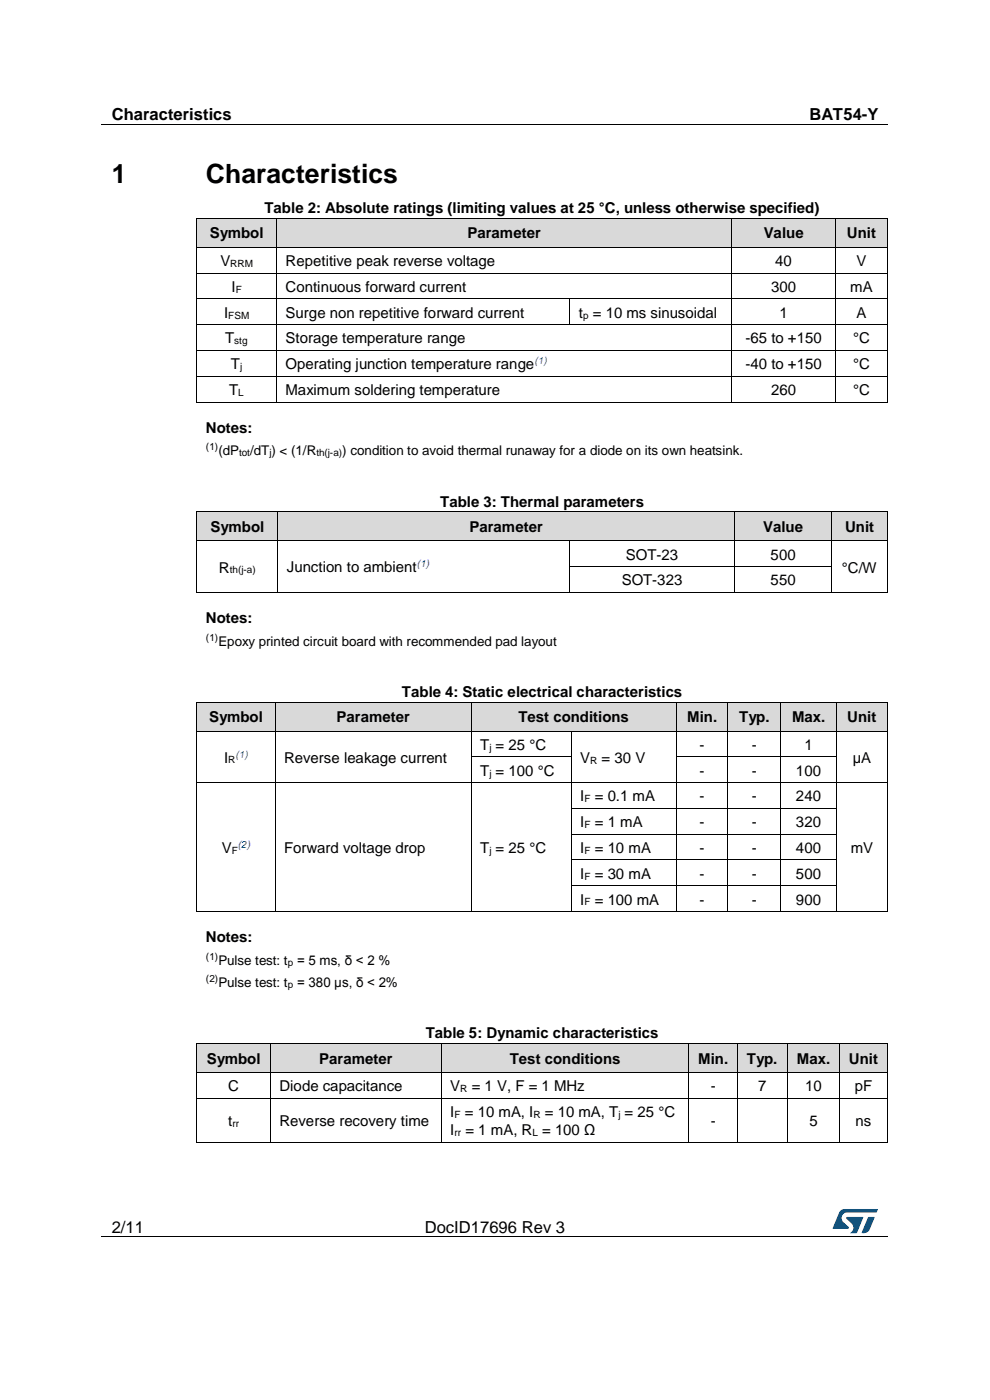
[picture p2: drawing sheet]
<svg xmlns="http://www.w3.org/2000/svg" width="210mm" height="297mm" viewBox="0 0 210 297" stroke-linecap="round" stroke-linejoin="round" font-family="sans-serif">
<path d="M21.5 26.5h166.8M21.5 262.4h166.8" fill="none" stroke="#000" stroke-width=".21"/>
<g fill="#000">
<path d="M105.4 26.4h.2v.1h-.2z" fill-rule="evenodd"/>
<path d="M61.6 262.3h.1v.2h-.1z" fill-rule="evenodd"/>
<path d="M148 262.3h.2v.2h-.2z" fill-rule="evenodd"/>
</g>
<g fill="#005288">
<path d="M178.2 256.9l.6-.4h.4l7 .1-.3 .6h-6.1a1.26 1.26 0 0 0-1.3 1.1 1.26 1.26 0 0 0 .8 1.4l.7 .6v.3l-3.3 .1z"/>
<path d="M184.2 258.2l1.3 .1-1 2.5a1.32 1.32 0 0 1-1.7 .7z"/>
<path d="M179.6 258.2l3.6 .1-1.5 3.3h-1.4a1.35 1.35 0 0 0 .7-1.2 1.35 1.35 0 0 0-.8-1.2l-.6-.6z"/>
</g>
<g fill="#d9d9d9">
<path d="M41.8 46.4h16.8v6h-16.8z" fill-rule="evenodd"/>
<path d="M43.7 46.4h13.1v6h-13.1z" fill-rule="evenodd"/>
<path d="M58.7 46.4h96.5v6h-96.5z" fill-rule="evenodd"/>
<path d="M60.6 46.4h92.7v6h-92.7z" fill-rule="evenodd"/>
<path d="M155.3 46.4h21.9v6h-21.9z" fill-rule="evenodd"/>
<path d="M157.1 46.4h18.2v6h-18.2z" fill-rule="evenodd"/>
<path d="M177.3 46.4h10.9v6h-10.9z" fill-rule="evenodd"/>
<path d="M179.2 46.4h7.2v6h-7.2z" fill-rule="evenodd"/>
</g>
<g fill="#000">
<path d="M41.7 52.4h.2v.1h-.2z" fill-rule="evenodd"/>
<path d="M41.7 52.4h.2v.1h-.2z" fill-rule="evenodd"/>
<path d="M41.7 57.9h.2v.1h-.2z" fill-rule="evenodd"/>
<path d="M41.7 46.3l.1 .1z" fill-rule="evenodd"/>
<path d="M41.7 46.3l.1 .1z" fill-rule="evenodd"/>
<path d="M41.9 52.4h.1v.1h-.1z" fill-rule="evenodd"/>
<path d="M58.6 52.4h.1v.1h-.1z" fill-rule="evenodd"/>
<path d="M58.6 57.9h.1v.1h-.1z" fill-rule="evenodd"/>
<path d="M58.6 46.3l.1 .1z" fill-rule="evenodd"/>
<path d="M58.7 52.4h.2v.1h-.2z" fill-rule="evenodd"/>
<path d="M155.1 52.4h.2v.1h-.2z" fill-rule="evenodd"/>
<path d="M155.1 57.9h.2v.1h-.2z" fill-rule="evenodd"/>
<path d="M155.2 46.3l.1 .1z" fill-rule="evenodd"/>
<path d="M155.3 52.4h.2v.1h-.2z" fill-rule="evenodd"/>
<path d="M177.2 52.4h.1v.1h-.1z" fill-rule="evenodd"/>
<path d="M177.2 57.9h.1v.1h-.1z" fill-rule="evenodd"/>
<path d="M177.2 46.3l.1 .1z" fill-rule="evenodd"/>
<path d="M177.3 52.4h.2v.1h-.2z" fill-rule="evenodd"/>
<path d="M188.2 52.4h.1v.1h-.1z" fill-rule="evenodd"/>
<path d="M188.2 52.4h.1v.1h-.1z" fill-rule="evenodd"/>
<path d="M188.2 57.9h.1v.1h-.1z" fill-rule="evenodd"/>
<path d="M188.2 46.3l.1 .1z" fill-rule="evenodd"/>
<path d="M188.2 46.3l.1 .1z" fill-rule="evenodd"/>
<path d="M41.7 63.3h.2v.2h-.2z" fill-rule="evenodd"/>
<path d="M41.7 68.8h.2v.2h-.2z" fill-rule="evenodd"/>
<path d="M41.7 74.3h.2v.1h-.2z" fill-rule="evenodd"/>
<path d="M41.7 79.7h.2v.2h-.2z" fill-rule="evenodd"/>
<path d="M58.6 63.3h.1v.2h-.1z" fill-rule="evenodd"/>
<path d="M58.6 68.8h.1v.2h-.1z" fill-rule="evenodd"/>
<path d="M58.6 74.3h.1v.1h-.1z" fill-rule="evenodd"/>
<path d="M58.6 79.7h.1v.2h-.1z" fill-rule="evenodd"/>
<path d="M120.8 63.3h.2v.2h-.2z" fill-rule="evenodd"/>
<path d="M120.8 68.8h.2v.2h-.2z" fill-rule="evenodd"/>
<path d="M155.1 63.3h.2v.2h-.2z" fill-rule="evenodd"/>
<path d="M155.1 68.8h.2v.2h-.2z" fill-rule="evenodd"/>
<path d="M155.1 74.3h.2v.1h-.2z" fill-rule="evenodd"/>
<path d="M155.1 79.7h.2v.2h-.2z" fill-rule="evenodd"/>
<path d="M177.2 63.3h.1v.2h-.1z" fill-rule="evenodd"/>
<path d="M177.2 68.8h.1v.2h-.1z" fill-rule="evenodd"/>
<path d="M177.2 74.3h.1v.1h-.1z" fill-rule="evenodd"/>
<path d="M177.2 79.7h.1v.2h-.1z" fill-rule="evenodd"/>
<path d="M188.2 63.3h.1v.2h-.1z" fill-rule="evenodd"/>
<path d="M188.2 68.8h.1v.2h-.1z" fill-rule="evenodd"/>
<path d="M188.2 74.3h.1v.1h-.1z" fill-rule="evenodd"/>
<path d="M188.2 79.7h.1v.2h-.1z" fill-rule="evenodd"/>
<path d="M41.7 85.2h.2v.2h-.2z" fill-rule="evenodd"/>
<path d="M41.7 85.2h.2v.2h-.2z" fill-rule="evenodd"/>
<path d="M58.6 85.2h.1v.2h-.1z" fill-rule="evenodd"/>
<path d="M155.1 85.2h.2v.2h-.2z" fill-rule="evenodd"/>
<path d="M177.2 85.2h.1v.2h-.1z" fill-rule="evenodd"/>
<path d="M188.2 85.2h.1v.2h-.1z" fill-rule="evenodd"/>
<path d="M188.2 85.2h.1v.2h-.1z" fill-rule="evenodd"/>
</g>
<g fill="none" stroke="#000" stroke-width=".21">
<path d="M41.8 46.4v6M41.8 52.5v5.4M41.8 58v5.3M41.8 46.4h16.8M41.9 58h16.7M42 52.5h16.6M58.6 46.4v6M58.6 52.5v5.4M58.6 58v5.3M58.7 46.4h96.5M58.7 58h96.4M58.9 52.5h96.2"/>
<path d="M155.2 46.4v6M155.2 52.5v5.4M155.2 58v5.3M155.3 46.4h21.9M155.3 58h21.9M155.5 52.5h21.7M177.2 46.4v6M177.2 52.5v5.4M177.2 58v5.3M177.3 46.4h10.9M177.3 58h10.9M177.5 52.5h10.7"/>
<path d="M188.3 46.4v6M188.3 52.5v5.4M188.3 58v5.3M41.8 63.5v5.3M41.8 69v5.3M41.8 74.4v5.3M41.8 79.9v5.3M41.9 63.4h16.7M41.9 68.9h16.7M41.9 74.3h16.7M41.9 79.8h16.7M58.6 63.5v5.3"/>
<path d="M58.6 69v5.3M58.6 74.4v5.3M58.6 79.9v5.3M58.7 63.4h62.1M58.7 68.9h62.1M58.7 74.3h96.4M58.7 79.8h96.4M120.9 63.5v5.3M121 63.4h34.1M121 68.9h34.1M155.2 63.5v5.3M155.2 69v5.3"/>
<path d="M155.2 74.4v5.3M155.2 79.9v5.3M155.3 63.4h21.9M155.3 68.9h21.9M155.3 74.3h21.9M155.3 79.8h21.9M177.2 63.5v5.3M177.2 69v5.3M177.2 74.4v5.3M177.2 79.9v5.3M177.3 63.4h10.9M177.3 68.9h10.9"/>
<path d="M177.3 74.3h10.9M177.3 79.8h10.9M188.3 63.5v5.3M188.3 69v5.3M188.3 74.4v5.3M188.3 79.9v5.3M41.9 85.3h16.7M58.7 85.3h96.4M155.3 85.3h21.9M177.3 85.3h10.9"/>
</g>
<g fill="#d9d9d9">
<path d="M41.8 108.6h17.1v6.1h-17.1z" fill-rule="evenodd"/>
<path d="M43.7 108.6h13.3v6.1h-13.3z" fill-rule="evenodd"/>
<path d="M59 108.6h96.8v6.1h-96.8z" fill-rule="evenodd"/>
<path d="M60.9 108.6h93v6.1h-93z" fill-rule="evenodd"/>
<path d="M155.9 108.6h20.5v6.1h-20.5z" fill-rule="evenodd"/>
<path d="M157.7 108.6h16.8v6.1h-16.8z" fill-rule="evenodd"/>
<path d="M176.5 108.6h11.7v6.1h-11.7z" fill-rule="evenodd"/>
<path d="M178.4 108.6h8v6.1h-8z" fill-rule="evenodd"/>
</g>
<g fill="#000">
<path d="M41.7 114.7h.2v.1h-.2z" fill-rule="evenodd"/>
<path d="M41.7 114.7h.2v.1h-.2z" fill-rule="evenodd"/>
<path d="M41.7 108.6h.1z" fill-rule="evenodd"/>
<path d="M41.7 108.6h.1z" fill-rule="evenodd"/>
<path d="M41.9 114.7h.1v.1h-.1z" fill-rule="evenodd"/>
<path d="M58.9 114.7h.1v.1h-.1z" fill-rule="evenodd"/>
<path d="M58.9 108.6h.1z" fill-rule="evenodd"/>
<path d="M59 114.7h.2v.1h-.2z" fill-rule="evenodd"/>
<path d="M120.8 114.7h.1v.1h-.1z" fill-rule="evenodd"/>
<path d="M155.7 114.7h.2v.1h-.2z" fill-rule="evenodd"/>
<path d="M155.8 108.6h.1z" fill-rule="evenodd"/>
<path d="M155.9 114.7h.2v.1h-.2z" fill-rule="evenodd"/>
<path d="M176.4 114.7h.1v.1h-.1z" fill-rule="evenodd"/>
<path d="M176.4 108.6h.1z" fill-rule="evenodd"/>
<path d="M176.5 114.7h.2v.1h-.2z" fill-rule="evenodd"/>
<path d="M188.2 114.7h.1v.1h-.1z" fill-rule="evenodd"/>
<path d="M188.2 114.7h.1v.1h-.1z" fill-rule="evenodd"/>
<path d="M188.2 108.6h.1z" fill-rule="evenodd"/>
<path d="M188.2 108.6h.1z" fill-rule="evenodd"/>
<path d="M41.7 120.1h.2v.2h-.2z" fill-rule="evenodd"/>
<path d="M41.7 125.6h.2v.1h-.2z" fill-rule="evenodd"/>
<path d="M41.7 125.6h.2v.1h-.2z" fill-rule="evenodd"/>
<path d="M58.9 120.1h.1v.2h-.1z" fill-rule="evenodd"/>
<path d="M58.9 125.6h.1v.1h-.1z" fill-rule="evenodd"/>
<path d="M120.8 120.1h.1v.2h-.1z" fill-rule="evenodd"/>
<path d="M120.8 125.6h.1v.1h-.1z" fill-rule="evenodd"/>
<path d="M155.7 120.1h.2v.2h-.2z" fill-rule="evenodd"/>
<path d="M155.7 125.6h.2v.1h-.2z" fill-rule="evenodd"/>
<path d="M176.4 120.1h.1v.2h-.1z" fill-rule="evenodd"/>
<path d="M176.4 125.6h.1v.1h-.1z" fill-rule="evenodd"/>
<path d="M188.2 120.1h.1v.2h-.1z" fill-rule="evenodd"/>
<path d="M188.2 125.6h.1v.1h-.1z" fill-rule="evenodd"/>
<path d="M188.2 125.6h.1v.1h-.1z" fill-rule="evenodd"/>
</g>
<g fill="none" stroke="#000" stroke-width=".21">
<path d="M41.8 108.6v6.1M41.8 114.8v5.3M41.8 108.6h17.1M42 114.7h16.9M58.9 108.6v6.1M58.9 114.8v5.3M59 108.6h96.8M59.2 114.7h61.6M120.8 114.8v5.3M120.9 114.7h34.8M155.8 108.6v6.1M155.8 114.8v5.3"/>
<path d="M155.9 108.6h20.5M156.1 114.7h20.3M176.4 108.6v6.1M176.4 114.8v5.3M176.5 108.6h11.7M176.7 114.7h11.5M188.3 108.6v6.1M188.3 114.8v5.3M41.8 120.3v5.3M41.9 125.7h17M58.9 120.3v5.3M59 125.7h61.8"/>
<path d="M120.8 120.3v5.3M120.9 120.2h34.8M120.9 125.7h34.8M155.8 120.3v5.3M155.9 120.2h20.5M155.9 125.7h20.5M176.4 120.3v5.3M176.5 125.7h11.7M188.3 120.3v5.3"/>
</g>
<g fill="#d9d9d9">
<path d="M41.8 149h16.6v6h-16.6z" fill-rule="evenodd"/>
<path d="M43.7 149h12.7v6h-12.7z" fill-rule="evenodd"/>
<path d="M58.4 149h41.5v6h-41.5z" fill-rule="evenodd"/>
<path d="M60.3 149h37.8v6h-37.8z" fill-rule="evenodd"/>
<path d="M100 149h43.4v6h-43.4z" fill-rule="evenodd"/>
<path d="M101.9 149h39.6v6h-39.6z" fill-rule="evenodd"/>
<path d="M143.5 149h10.9v6h-10.9z" fill-rule="evenodd"/>
<path d="M145.4 149h7.2v6h-7.2z" fill-rule="evenodd"/>
<path d="M154.5 149h11.1v6h-11.1z" fill-rule="evenodd"/>
<path d="M156.4 149h7.4v6h-7.4z" fill-rule="evenodd"/>
<path d="M165.7 149h11.7v6h-11.7z" fill-rule="evenodd"/>
<path d="M167.6 149h8v6h-8z" fill-rule="evenodd"/>
<path d="M177.5 149h10.7v6h-10.7z" fill-rule="evenodd"/>
<path d="M179.4 149h7v6h-7z" fill-rule="evenodd"/>
</g>
<g fill="#000">
<path d="M41.7 155h.2v.2h-.2z" fill-rule="evenodd"/>
<path d="M41.7 155h.2v.2h-.2z" fill-rule="evenodd"/>
<path d="M41.7 148.9l.1 .1z" fill-rule="evenodd"/>
<path d="M41.7 148.9l.1 .1z" fill-rule="evenodd"/>
<path d="M41.9 155h.1v.2h-.1z" fill-rule="evenodd"/>
<path d="M58.3 155h.1v.2h-.1z" fill-rule="evenodd"/>
<path d="M58.3 148.9l.1 .1z" fill-rule="evenodd"/>
<path d="M58.4 155h.2v.2h-.2z" fill-rule="evenodd"/>
<path d="M99.8 155h.2v.2h-.2z" fill-rule="evenodd"/>
<path d="M99.9 148.9l.1 .1z" fill-rule="evenodd"/>
<path d="M100 155h.2v.2h-.2z" fill-rule="evenodd"/>
<path d="M121.1 155h.2v.2h-.2z" fill-rule="evenodd"/>
<path d="M143.3 155h.2v.2h-.2z" fill-rule="evenodd"/>
<path d="M143.4 148.9l.1 .1z" fill-rule="evenodd"/>
<path d="M143.5 155h.2v.2h-.2z" fill-rule="evenodd"/>
<path d="M154.3 155h.2v.2h-.2z" fill-rule="evenodd"/>
<path d="M154.4 148.9l.1 .1z" fill-rule="evenodd"/>
<path d="M154.5 155h.2v.2h-.2z" fill-rule="evenodd"/>
<path d="M165.6 155h.1v.2h-.1z" fill-rule="evenodd"/>
<path d="M165.6 148.9l.1 .1z" fill-rule="evenodd"/>
<path d="M165.7 155h.2v.2h-.2z" fill-rule="evenodd"/>
<path d="M177.3 155h.2v.2h-.2z" fill-rule="evenodd"/>
<path d="M177.4 148.9l.1 .1z" fill-rule="evenodd"/>
<path d="M177.5 155h.2v.2h-.2z" fill-rule="evenodd"/>
<path d="M188.2 155h.1v.2h-.1z" fill-rule="evenodd"/>
<path d="M188.2 155h.1v.2h-.1z" fill-rule="evenodd"/>
<path d="M188.2 148.9l.1 .1z" fill-rule="evenodd"/>
<path d="M188.2 148.9l.1 .1z" fill-rule="evenodd"/>
<path d="M41.7 160.5h.2v.2h-.2z" fill-rule="evenodd"/>
<path d="M41.7 166h.2v.1h-.2z" fill-rule="evenodd"/>
<path d="M41.7 171.4h.2v.2h-.2z" fill-rule="evenodd"/>
<path d="M41.7 176.9h.2v.2h-.2z" fill-rule="evenodd"/>
<path d="M58.3 160.5h.1v.2h-.1z" fill-rule="evenodd"/>
<path d="M58.3 166h.1v.1h-.1z" fill-rule="evenodd"/>
<path d="M58.3 171.4h.1v.2h-.1z" fill-rule="evenodd"/>
<path d="M58.3 176.9h.1v.2h-.1z" fill-rule="evenodd"/>
<path d="M99.8 160.5h.2v.2h-.2z" fill-rule="evenodd"/>
<path d="M99.8 166h.2v.1h-.2z" fill-rule="evenodd"/>
<path d="M99.8 171.4h.2v.2h-.2z" fill-rule="evenodd"/>
<path d="M99.8 176.9h.2v.2h-.2z" fill-rule="evenodd"/>
<path d="M121.1 160.5h.2v.2h-.2z" fill-rule="evenodd"/>
<path d="M121.1 166h.2v.1h-.2z" fill-rule="evenodd"/>
<path d="M121.1 171.4h.2v.2h-.2z" fill-rule="evenodd"/>
<path d="M121.1 176.9h.2v.2h-.2z" fill-rule="evenodd"/>
<path d="M143.3 160.5h.2v.2h-.2z" fill-rule="evenodd"/>
<path d="M143.3 166h.2v.1h-.2z" fill-rule="evenodd"/>
<path d="M143.3 171.4h.2v.2h-.2z" fill-rule="evenodd"/>
<path d="M143.3 176.9h.2v.2h-.2z" fill-rule="evenodd"/>
<path d="M154.3 160.5h.2v.2h-.2z" fill-rule="evenodd"/>
<path d="M154.3 166h.2v.1h-.2z" fill-rule="evenodd"/>
<path d="M154.3 171.4h.2v.2h-.2z" fill-rule="evenodd"/>
<path d="M154.3 176.9h.2v.2h-.2z" fill-rule="evenodd"/>
<path d="M165.6 160.5h.1v.2h-.1z" fill-rule="evenodd"/>
<path d="M165.6 166h.1v.1h-.1z" fill-rule="evenodd"/>
<path d="M165.6 171.4h.1v.2h-.1z" fill-rule="evenodd"/>
<path d="M165.6 176.9h.1v.2h-.1z" fill-rule="evenodd"/>
<path d="M177.3 160.5h.2v.2h-.2z" fill-rule="evenodd"/>
<path d="M177.3 166h.2v.1h-.2z" fill-rule="evenodd"/>
<path d="M177.3 171.4h.2v.2h-.2z" fill-rule="evenodd"/>
<path d="M177.3 176.9h.2v.2h-.2z" fill-rule="evenodd"/>
<path d="M188.2 160.5h.1v.2h-.1z" fill-rule="evenodd"/>
<path d="M188.2 166h.1v.1h-.1z" fill-rule="evenodd"/>
<path d="M188.2 171.4h.1v.2h-.1z" fill-rule="evenodd"/>
<path d="M188.2 176.9h.1v.2h-.1z" fill-rule="evenodd"/>
<path d="M41.7 182.4h.2v.1h-.2z" fill-rule="evenodd"/>
<path d="M41.7 187.9h.2v.1h-.2z" fill-rule="evenodd"/>
<path d="M41.7 193.3h.2v.2h-.2z" fill-rule="evenodd"/>
<path d="M41.7 193.3h.2v.2h-.2z" fill-rule="evenodd"/>
<path d="M58.3 182.4h.1v.1h-.1z" fill-rule="evenodd"/>
<path d="M58.3 187.9h.1v.1h-.1z" fill-rule="evenodd"/>
<path d="M58.3 193.3h.1v.2h-.1z" fill-rule="evenodd"/>
<path d="M99.8 182.4h.2v.1h-.2z" fill-rule="evenodd"/>
<path d="M99.8 187.9h.2v.1h-.2z" fill-rule="evenodd"/>
<path d="M99.8 193.3h.2v.2h-.2z" fill-rule="evenodd"/>
<path d="M121.1 182.4h.2v.1h-.2z" fill-rule="evenodd"/>
<path d="M121.1 187.9h.2v.1h-.2z" fill-rule="evenodd"/>
<path d="M121.1 193.3h.2v.2h-.2z" fill-rule="evenodd"/>
<path d="M143.3 182.4h.2v.1h-.2z" fill-rule="evenodd"/>
<path d="M143.3 187.9h.2v.1h-.2z" fill-rule="evenodd"/>
<path d="M143.3 193.3h.2v.2h-.2z" fill-rule="evenodd"/>
<path d="M154.3 182.4h.2v.1h-.2z" fill-rule="evenodd"/>
<path d="M154.3 187.9h.2v.1h-.2z" fill-rule="evenodd"/>
<path d="M154.3 193.3h.2v.2h-.2z" fill-rule="evenodd"/>
<path d="M165.6 182.4h.1v.1h-.1z" fill-rule="evenodd"/>
<path d="M165.6 187.9h.1v.1h-.1z" fill-rule="evenodd"/>
<path d="M165.6 193.3h.1v.2h-.1z" fill-rule="evenodd"/>
<path d="M177.3 182.4h.2v.1h-.2z" fill-rule="evenodd"/>
<path d="M177.3 187.9h.2v.1h-.2z" fill-rule="evenodd"/>
<path d="M177.3 193.3h.2v.2h-.2z" fill-rule="evenodd"/>
<path d="M188.2 182.4h.1v.1h-.1z" fill-rule="evenodd"/>
<path d="M188.2 187.9h.1v.1h-.1z" fill-rule="evenodd"/>
<path d="M188.2 193.3h.1v.2h-.1z" fill-rule="evenodd"/>
<path d="M188.2 193.3h.1v.2h-.1z" fill-rule="evenodd"/>
</g>
<g fill="none" stroke="#000" stroke-width=".21">
<path d="M41.8 149v6M41.8 155.2v5.3M41.8 149h16.5M42 155.1h16.3M58.4 149v6M58.4 155.2v5.3M58.4 149h41.5M58.6 155.1h41.2M99.9 149v6M99.9 155.2v5.3M100 149h43.4M100.2 155.1h20.9"/>
<path d="M121.2 155.2v5.3M121.3 155.1h22M143.4 155.2v5.3M143.4 149v6M143.5 149h10.9M143.7 155.1h10.6M154.4 149v6M154.4 155.2v5.3M154.5 149h11.1M154.7 155.1h10.9M165.6 155.2v5.3M165.6 149v6"/>
<path d="M165.7 149h11.7M165.9 155.1h11.4M177.4 149v6M177.4 155.2v5.3M177.5 149h10.7M177.7 155.1h10.5M188.3 149v6M188.3 155.2v5.3M41.8 160.7v5.3M41.8 166.1v5.3M41.8 171.6v5.3M41.8 177.1v5.3"/>
<path d="M41.9 166.1h16.4M58.4 160.7v5.3M58.4 166.1v5.3M58.4 171.6v5.3M58.4 177.1v5.3M58.4 166.1h41.4M99.9 160.7v5.3M99.9 166.1v5.3M99.9 171.6v5.3M99.9 177.1v5.3M100 160.6h21.1M100 166.1h21.1"/>
<path d="M121.2 160.7v5.3M121.2 166.1v5.3M121.2 171.6v5.3M121.2 177.1v5.3M121.3 166.1h22M121.3 171.5h22M121.3 177h22M143.4 160.7v5.3M143.4 166.1v5.3M143.4 171.6v5.3M143.4 177.1v5.3M143.5 160.6h10.8"/>
<path d="M143.5 166.1h10.8M143.5 171.5h10.8M143.5 177h10.8M154.4 160.7v5.3M154.4 166.1v5.3M154.4 171.6v5.3M154.4 177.1v5.3M154.5 160.6h11.1M154.5 166.1h11.1M154.5 171.5h11.1M154.5 177h11.1M165.6 160.7v5.3"/>
<path d="M165.6 166.1v5.3M165.6 171.6v5.3M165.6 177.1v5.3M165.7 160.6h11.6M165.7 166.1h11.6M165.7 171.5h11.6M165.7 177h11.6M177.4 160.7v5.3M177.4 166.1v5.3M177.4 171.6v5.3M177.4 177.1v5.3M177.5 166.1h10.7"/>
<path d="M188.3 160.7v5.3M188.3 166.1v5.3M188.3 171.6v5.3M188.3 177.1v5.3M41.8 182.5v5.4M41.8 188v5.3M41.9 193.4h16.4M58.4 182.5v5.4M58.4 188v5.3M58.4 193.4h41.4M99.9 182.5v5.4M99.9 188v5.3"/>
<path d="M100 193.4h21.1M121.2 182.5v5.4M121.2 188v5.3M121.3 182.4h22M121.3 187.9h22M121.3 193.4h22M143.4 182.5v5.4M143.4 188v5.3M143.5 182.4h10.8M143.5 187.9h10.8M143.5 193.4h10.8M154.4 182.5v5.4"/>
<path d="M154.4 188v5.3M154.5 182.4h11.1M154.5 187.9h11.1M154.5 193.4h11.1M165.6 182.5v5.4M165.6 188v5.3M165.7 182.4h11.6M165.7 187.9h11.6M165.7 193.4h11.6M177.4 182.5v5.4M177.4 188v5.3M177.5 193.4h10.7"/>
<path d="M188.3 182.5v5.4M188.3 188v5.3"/>
</g>
<g fill="#d9d9d9">
<path d="M41.8 221.5h15.6v5.9h-15.6z" fill-rule="evenodd"/>
<path d="M43.7 221.5h11.8v5.9h-11.8z" fill-rule="evenodd"/>
<path d="M57.4 221.5h36.2v5.9h-36.2z" fill-rule="evenodd"/>
<path d="M59.3 221.5h32.4v5.9h-32.4z" fill-rule="evenodd"/>
<path d="M93.7 221.5h52.4v5.9h-52.4z" fill-rule="evenodd"/>
<path d="M95.5 221.5h48.7v5.9h-48.7z" fill-rule="evenodd"/>
<path d="M146.2 221.5h10.3v5.9h-10.3z" fill-rule="evenodd"/>
<path d="M148 221.5h6.6v5.9h-6.6z" fill-rule="evenodd"/>
<path d="M156.5 221.5h10.5v5.9h-10.5z" fill-rule="evenodd"/>
<path d="M158.4 221.5h6.7v5.9h-6.7z" fill-rule="evenodd"/>
<path d="M167 221.5h11.1v5.9h-11.1z" fill-rule="evenodd"/>
<path d="M168.9 221.5h7.3v5.9h-7.3z" fill-rule="evenodd"/>
<path d="M178.1 221.5h10.1v5.9h-10.1z" fill-rule="evenodd"/>
<path d="M180 221.5h6.4v5.9h-6.4z" fill-rule="evenodd"/>
</g>
<g fill="#000">
<path d="M41.7 227.4h.2v.2h-.2z" fill-rule="evenodd"/>
<path d="M41.7 227.4h.2v.2h-.2z" fill-rule="evenodd"/>
<path d="M41.7 233h.2v.1h-.2z" fill-rule="evenodd"/>
<path d="M41.7 221.4l.1 .1z" fill-rule="evenodd"/>
<path d="M41.7 221.4l.1 .1z" fill-rule="evenodd"/>
<path d="M41.9 227.4h.1v.2h-.1z" fill-rule="evenodd"/>
<path d="M57.3 227.4h.2v.2h-.2z" fill-rule="evenodd"/>
<path d="M57.3 233h.2v.1h-.2z" fill-rule="evenodd"/>
<path d="M57.3 221.4l.1 .1z" fill-rule="evenodd"/>
<path d="M57.5 227.4h.1v.2h-.1z" fill-rule="evenodd"/>
<path d="M93.5 227.4h.2v.2h-.2z" fill-rule="evenodd"/>
<path d="M93.5 233h.2v.1h-.2z" fill-rule="evenodd"/>
<path d="M93.6 221.4l.1 .1z" fill-rule="evenodd"/>
<path d="M93.7 227.4h.2v.2h-.2z" fill-rule="evenodd"/>
<path d="M146 227.4h.2v.2h-.2z" fill-rule="evenodd"/>
<path d="M146 233h.2v.1h-.2z" fill-rule="evenodd"/>
<path d="M146 221.4l.1 .1z" fill-rule="evenodd"/>
<path d="M146.2 227.4h.1v.2h-.1z" fill-rule="evenodd"/>
<path d="M156.4 227.4h.1v.2h-.1z" fill-rule="evenodd"/>
<path d="M156.4 233h.1v.1h-.1z" fill-rule="evenodd"/>
<path d="M156.4 221.4l.1 .1z" fill-rule="evenodd"/>
<path d="M156.5 227.4h.2v.2h-.2z" fill-rule="evenodd"/>
<path d="M166.9 227.4h.2v.2h-.2z" fill-rule="evenodd"/>
<path d="M166.9 233h.2v.1h-.2z" fill-rule="evenodd"/>
<path d="M167 221.4v.1z" fill-rule="evenodd"/>
<path d="M167.1 227.4h.2v.2h-.2z" fill-rule="evenodd"/>
<path d="M178 227.4h.2v.2h-.2z" fill-rule="evenodd"/>
<path d="M178 233h.2v.1h-.2z" fill-rule="evenodd"/>
<path d="M178.1 221.4v.1z" fill-rule="evenodd"/>
<path d="M178.2 227.4h.2v.2h-.2z" fill-rule="evenodd"/>
<path d="M188.2 227.4h.1v.2h-.1z" fill-rule="evenodd"/>
<path d="M188.2 227.4h.1v.2h-.1z" fill-rule="evenodd"/>
<path d="M188.2 233h.1v.1h-.1z" fill-rule="evenodd"/>
<path d="M188.2 221.4l.1 .1z" fill-rule="evenodd"/>
<path d="M188.2 221.4l.1 .1z" fill-rule="evenodd"/>
<path d="M41.7 242.3h.2v.2h-.2z" fill-rule="evenodd"/>
<path d="M41.7 242.3h.2v.2h-.2z" fill-rule="evenodd"/>
<path d="M57.3 242.3h.2v.2h-.2z" fill-rule="evenodd"/>
<path d="M93.5 242.3h.2v.2h-.2z" fill-rule="evenodd"/>
<path d="M146 242.3h.2v.2h-.2z" fill-rule="evenodd"/>
<path d="M156.4 242.3h.1v.2h-.1z" fill-rule="evenodd"/>
<path d="M166.9 242.3h.2v.2h-.2z" fill-rule="evenodd"/>
<path d="M178 242.3h.2v.2h-.2z" fill-rule="evenodd"/>
<path d="M188.2 242.3h.1v.2h-.1z" fill-rule="evenodd"/>
<path d="M188.2 242.3h.1v.2h-.1z" fill-rule="evenodd"/>
</g>
<g fill="none" stroke="#000" stroke-width=".21">
<path d="M41.8 221.5v5.9M41.8 227.6v5.4M41.8 233.1v9.2M41.8 221.4h15.5M41.9 233h15.4M42 227.5h15.3M57.4 221.5v5.9M57.4 227.6v5.4M57.4 233.1v9.2M57.4 221.4h36.2M57.5 233h36M57.6 227.5h35.9"/>
<path d="M93.6 221.5v5.9M93.6 227.6v5.4M93.6 233.1v9.2M93.7 221.4h52.3M93.7 233h52.3M93.9 227.5h52.1M146.1 227.6v5.4M146.1 233.1v9.2M146.1 221.5v5.9M146.1 221.4h10.3M146.2 233h10.2M146.3 227.5h10.1"/>
<path d="M156.5 221.5v5.9M156.5 227.6v5.4M156.5 233.1v9.2M156.5 221.4h10.5M156.5 233h10.4M156.7 227.5h10.2M167 221.5v5.9M167 227.6v5.4M167 233.1v9.2M167 221.4h11.1M167.1 233h10.9M167.3 227.5h10.7"/>
<path d="M178.1 221.5v5.9M178.1 227.6v5.4M178.1 233.1v9.2M178.1 221.4h10.1M178.2 233h10M178.4 227.5h9.8M188.3 221.5v5.9M188.3 227.6v5.4M188.3 233.1v9.2M41.9 242.4h15.4M57.5 242.4h36M93.7 242.4h52.3"/>
<path d="M146.2 242.4h10.2M156.5 242.4h10.4M167.1 242.4h10.9M178.2 242.4h10"/>
</g>
<g font-size="5.6">
<text x="23.7" y="38.9">1</text>
<text x="43.7" y="38.9">Characteristics</text>
</g>
<g font-size="3.5">
<text x="23.7" y="25.5">Characteristics</text>
<text x="171.7" y="25.5">BAT54-Y</text>
<text x="23.7" y="261.5">2/11</text>
<text x="90.1" y="261.5">DocID17696 Rev 3</text>
</g>
<g font-size="3.2">
<text x="56.1" y="45.2">Table 2: Absolute ratings (limiting values at 25 °C, unless otherwise specified)</text>
<text x="44.5" y="50.6">Symbol</text>
<text x="99.2" y="50.6">Parameter</text>
<text x="162" y="50.6">Value</text>
<text x="179.7" y="50.6">Unit</text>
<text x="46.7" y="56.5">V</text>
<text x="60.6" y="56.5">Repetitive peak reverse voltage</text>
<text x="164.5" y="56.5">40</text>
<text x="181.7" y="56.5">V</text>
<text x="49.1" y="61.9">I</text>
<text x="60.6" y="61.9">Continuous forward current</text>
<text x="163.6" y="61.9">300</text>
<text x="180.3" y="61.9">mA</text>
<text x="47.5" y="67.4">I</text>
<text x="60.6" y="67.4">Surge non repetitive forward current</text>
<text x="122.8" y="67.4">t = 10 ms sinusoidal</text>
<text x="165.3" y="67.4">1</text>
<text x="181.7" y="67.4">A</text>
<text x="47.8" y="72.9">T</text>
<text x="60.6" y="72.9">Storage temperature range</text>
<text x="158.2" y="72.9">-65 to +150</text>
<text x="181" y="72.9">°C</text>
<text x="48.6" y="83.8">T</text>
<text x="49" y="78.3">T</text>
<text x="60.6" y="78.3">Operating junction temperature range</text>
<text x="60.6" y="83.8">Maximum soldering temperature</text>
<text x="158.2" y="78.3">-40 to +150</text>
<text x="163.6" y="83.8">260</text>
<text x="181" y="78.3">°C</text>
<text x="181" y="83.8">°C</text>
<text x="43.7" y="91.8">Notes:</text>
<text x="93.4" y="107.5">Table 3: Thermal parameters</text>
<text x="44.7" y="112.8">Symbol</text>
<text x="99.6" y="112.8">Parameter</text>
<text x="161.9" y="112.8">Value</text>
<text x="179.3" y="112.8">Unit</text>
<text x="132.8" y="118.7">SOT-23</text>
<text x="163.5" y="118.7">500</text>
<text x="46.4" y="121.5">R</text>
<text x="60.9" y="121.4">Junction to ambient</text>
<text x="131.9" y="124.2">SOT-323</text>
<text x="163.5" y="124.2">550</text>
<text x="178.6" y="121.5">°C/W</text>
<text x="43.7" y="132.2">Notes:</text>
<text x="85.3" y="147.8">Table 4: Static electrical characteristics</text>
<text x="44.4" y="153.2">Symbol</text>
<text x="71.4" y="153.2">Parameter</text>
<text x="110" y="153.2">Test conditions</text>
<text x="145.8" y="153.2">Min.</text>
<text x="156.8" y="153.2">Typ.</text>
<text x="168" y="153.2">Max.</text>
<text x="179.7" y="153.2">Unit</text>
<text x="47.5" y="161.8">I</text>
<text x="60.3" y="161.8">Reverse leakage current</text>
<text x="101.9" y="159.1">T = 25 °C</text>
<text x="123.1" y="161.8">V</text>
<text x="127.6" y="161.8">= 30 V</text>
<text x="148.4" y="159.1">-</text>
<text x="159.5" y="159.1">-</text>
<text x="170.6" y="159.1">1</text>
<text x="180.9" y="161.8">µA</text>
<text x="101.9" y="164.6">T = 100 °C</text>
<text x="148.4" y="164.6">-</text>
<text x="159.5" y="164.6">-</text>
<text x="168.9" y="164.6">100</text>
<text x="123.1" y="170">I = 0.1 mA</text>
<text x="148.4" y="170">-</text>
<text x="159.5" y="170">-</text>
<text x="168.9" y="170">240</text>
<text x="123.1" y="175.5">I = 1 mA</text>
<text x="148.4" y="175.5">-</text>
<text x="159.5" y="175.5">-</text>
<text x="168.9" y="175.5">320</text>
<text x="47" y="180.9">V</text>
<text x="60.3" y="181">Forward voltage drop</text>
<text x="101.9" y="181">T = 25 °C</text>
<text x="123.1" y="181">I = 10 mA</text>
<text x="148.4" y="181">-</text>
<text x="159.5" y="181">-</text>
<text x="168.9" y="181">400</text>
<text x="180.5" y="181">mV</text>
<text x="123.1" y="186.5">I = 30 mA</text>
<text x="123.1" y="191.9">I = 100 mA</text>
<text x="148.4" y="186.5">-</text>
<text x="148.4" y="191.9">-</text>
<text x="159.5" y="186.5">-</text>
<text x="159.5" y="191.9">-</text>
<text x="168.9" y="186.5">500</text>
<text x="168.9" y="191.9">900</text>
<text x="43.7" y="199.9">Notes:</text>
<text x="90.3" y="220.3">Table 5: Dynamic characteristics</text>
<text x="43.9" y="225.6">Symbol</text>
<text x="67.7" y="225.6">Parameter</text>
<text x="108.1" y="225.6">Test conditions</text>
<text x="148.1" y="225.6">Min.</text>
<text x="158.4" y="225.6">Typ.</text>
<text x="169" y="225.6">Max.</text>
<text x="180.1" y="225.6">Unit</text>
<text x="48.4" y="231.6">C</text>
<text x="59.3" y="231.6">Diode capacitance</text>
<text x="95.5" y="231.6">V</text>
<text x="100.1" y="231.6">= 1 V, F = 1 MHz</text>
<text x="150.8" y="231.6">-</text>
<text x="160.8" y="231.6">7</text>
<text x="170.8" y="231.6">10</text>
<text x="181.3" y="231.6">pF</text>
<text x="48.4" y="239">t</text>
<text x="59.3" y="239">Reverse recovery time</text>
<text x="95.5" y="237">I = 10 mA, I</text>
<text x="115.6" y="237">= 10 mA, T = 25 °C</text>
<text x="150.8" y="239">-</text>
<text x="171.7" y="239">5</text>
<text x="181.5" y="239">ns</text>
<text x="95.5" y="240.9">I</text>
<text x="98.7" y="240.9">= 1 mA, R = 100 Ω</text>
</g>
<g font-size="2.8">
<text x="46.3" y="96.6">(dP</text>
<text x="53.1" y="96.6">/dT) &lt; (1/R</text>
<text x="72.6" y="96.6">) condition to avoid thermal runaway for a diode on its own heatsink.</text>
<text x="46.3" y="137">Epoxy printed circuit board with recommended pad layout</text>
<text x="46.3" y="204.7">Pulse test: t</text>
<text x="46.3" y="209.4">Pulse test: t</text>
<text x="63.1" y="204.7">= 5 ms, δ &lt; 2 %</text>
<text x="63.1" y="209.4">= 380 µs, δ &lt; 2%</text>
</g>
<g font-size="2.1">
<text x="48.9" y="56.6">RRM</text>
<text x="50" y="62.1">F</text>
<text x="48.4" y="67.6">FSM</text>
<text x="123.7" y="67.6">p</text>
<text x="49.7" y="73">stg</text>
<text x="50.6" y="84">L</text>
<text x="50.9" y="78.5">j</text>
<text x="43.7" y="95.6">(1)</text>
<text x="50.7" y="96.8">tot</text>
<text x="57.2" y="96.8">j</text>
<text x="67.1" y="96.8">th(j-a)</text>
<text x="48.7" y="121.6">th(j-a)</text>
<text x="43.7" y="135.9">(1)</text>
<text x="48.4" y="161.9">R</text>
<text x="103.8" y="159.3">j</text>
<text x="125.2" y="162">R</text>
<text x="103.8" y="164.7">j</text>
<text x="124" y="170.2">F</text>
<text x="124" y="175.7">F</text>
<text x="49.2" y="181.1">F</text>
<text x="103.8" y="181.1">j</text>
<text x="124" y="181.1">F</text>
<text x="124" y="186.6">F</text>
<text x="124" y="192.1">F</text>
<text x="43.7" y="203.7">(1)</text>
<text x="43.7" y="208.4">(2)</text>
<text x="61.1" y="204.9">p</text>
<text x="61.1" y="209.6">p</text>
<text x="97.6" y="231.7">R</text>
<text x="49.3" y="239.1">rr</text>
<text x="96.4" y="237.2">F</text>
<text x="113.2" y="237.2">R</text>
<text x="131.2" y="237.2">j</text>
<text x="96.4" y="241">rr</text>
<text x="112.9" y="241">L</text>
</g>
<g font-size="2.1" fill="#00f">
<text x="113.4" y="77.2">(1)</text>
<text x="88.4" y="120.4">(1)</text>
<text x="50" y="160.7">(1)</text>
<text x="50.5" y="179.9">(2)</text>
</g>
</svg>
